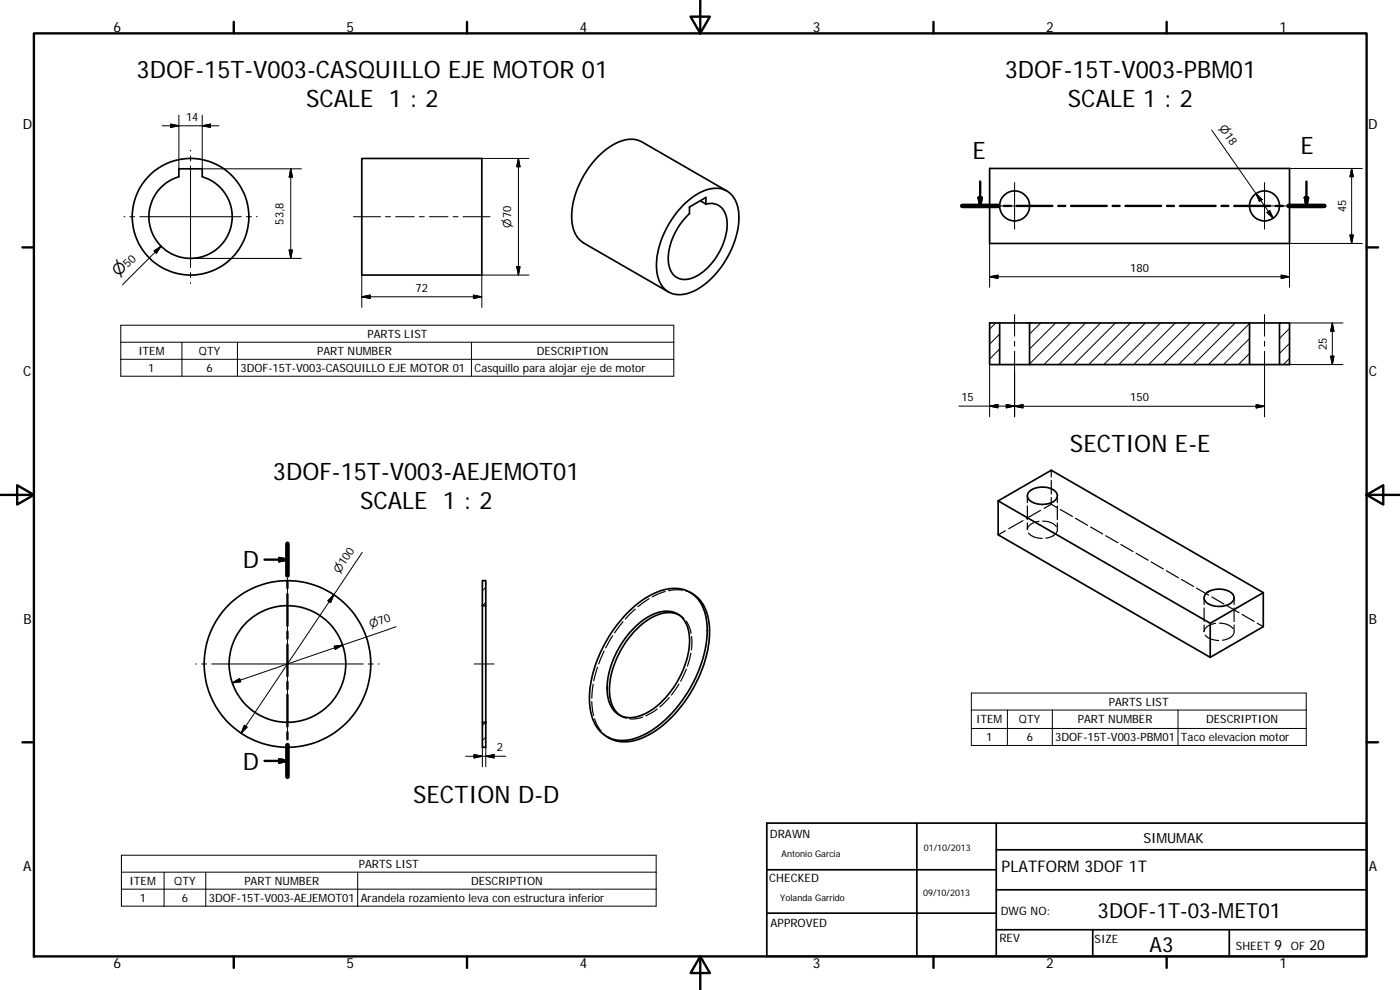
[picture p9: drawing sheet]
<svg xmlns="http://www.w3.org/2000/svg" width="420mm" height="297mm" viewBox="0 0 420 297" stroke-linecap="round" stroke-linejoin="round" font-family="sans-serif">
<g fill="none" stroke="#000" stroke-width=".51">
<path d="M53.7 50.7h7v2.3a12.5 12.5 0 0 1 6.7 19.3 12.5 12.5 0 0 1-20.4 0 12.5 12.5 0 0 1 6.7-19.3zM108.6 47.5h36v35h-36zM218.1 57.3l-25.4-14.7a8.8 8.8 0 0 0-9.1 1.1 27 27 0 0 0-12 22.4 8.2 8.2 0 0 0 3.6 6.8l25.4 14.7M297 50.5h90v22.5h-90zM204.9 61.7a14.6 14.6 0 0 1 10.6-5.2 6.8 6.8 0 0 1 6.1 6.4 25.2 25.2 0 0 1-6.1 18.5 17.3 17.3 0 0 1-11.2 7 6.6 6.6 0 0 1-7-6 24.7 24.7 0 0 1 5.7-18.5zM206.9 62.1l4.9-2.9v2a4.9 4.9 0 0 1 6.4 5.1 18.9 18.9 0 0 1-10 16.9 5 5 0 0 1-7.6-4.6 19.2 19.2 0 0 1 6.3-14.5zM210.2 60.2l1.6 1M297 96.9h3v12.5h-3zM300 96.9h9M309 96.9h66v12.5h-66zM375 96.9h9M384 96.9h3v12.5h-3z"/>
<path d="M300 109.4h9M375 109.4h9M299.6 150.3l15.9-9.2 63.6 36.7M299.6 150.3v10.2l63.6 36.7M299.6 150.3l63.6 36.7M308.8 147.6a6.2 6.2 0 0 1 8.2 .2 2.2 2.2 0 0 1-1.8 3.1 5.9 5.9 0 0 1-6.7-1.5l-.2-.9zM144.8 174.2h1v7.5h-1zM207.1 177.7a11.2 11.2 0 0 1 5.8 9.9 36.6 36.6 0 0 1-8.5 24.4 26.3 26.3 0 0 1-15.1 10.4 9.7 9.7 0 0 1-7.2-1.4M362 178a6.3 6.3 0 0 1 8 .4 2 2 0 0 1-1.4 3 6.3 6.3 0 0 1-6.9-1.1 1.73 1.73 0 0 1 .3-2.3zM379.1 177.8v10.2l-15.9 9.2M379.1 177.8l-15.9 9.2M144.8 181.7v35"/>
<path d="M145.8 181.7v35M188.6 183.6a21.6 21.6 0 0 1 13.5-7 9.3 9.3 0 0 1 9.6 7.9 30.2 30.2 0 0 1-3.5 19.9 35.2 35.2 0 0 1-16.2 16.6 10.1 10.1 0 0 1-12.1-1.8 17 17 0 0 1-2.7-13.8 41.6 41.6 0 0 1 11.4-21.8zM190.5 188.2a13.9 13.9 0 0 1 10.4-4.8 6.9 6.9 0 0 1 5.9 6.8 26.3 26.3 0 0 1-7.8 19.9 13.7 13.7 0 0 1-11.1 5.1 7.1 7.1 0 0 1-5.6-7.1 26.6 26.6 0 0 1 8.2-19.9zM203.7 184.4a9.6 9.6 0 0 0-9.4 1.7 27.4 27.4 0 0 0-11.4 21.4 8.7 8.7 0 0 0 3.3 7.2M363.2 187v10.2M144.8 216.7h1v7.5h-1zM230.1 247h180v40h-180zM275.2 247v40M299 255h111.1M299 247v40M230.1 274h68.9M230.1 261h68.9"/>
<path d="M299 279h111.1M299 267h111.1M327.9 279v8M368.9 279v8"/>
<circle cx="57.2" cy="65" r="17.5"/>
<circle cx="304.5" cy="61.8" r="4.5"/>
<circle cx="379.5" cy="61.8" r="4.5"/>
<circle cx="86.3" cy="199.2" r="17.5"/>
<circle cx="86.3" cy="199.2" r="25"/>
</g>
<g fill="none" stroke="#000" stroke-width=".36">
<path d="M301.7 159.3l-2.1 1.2M307 156.2l-4.2 2.4M308.3 148.7v2.1M308.3 151.8v4.1M308.3 156.9v2M308.7 159.9a5.1 5.1 0 0 0 4 1.6M311.8 156.4a3.5 3.5 0 0 0-3.5 2.4M312.3 153.1l-4.3 2.5M312.9 156.4a5.3 5.3 0 0 1 4.1 1.6M315.5 141.1v2M315.5 144.1v4.1M315.5 151.3l1.8 1"/>
<path d="M315.5 149.2v2.1l-2.1 1.2M317.3 159a3.5 3.5 0 0 1-3.4 2.5M317.3 148.7v2.1M317.3 151.8v4.1M317.3 156.9v2M318.2 152.9l3.6 2.1M322.8 155.5l3.6 2.1M327.3 158.1l3.6 2.1M194.8 179.6l-3.4 2.5M199.6 177.5l-3.9 1.6M204.8 177.1l-2-.1-2.2 .2M205.8 177.3l2 .8"/>
<path d="M331.8 160.7l3.7 2.1M336.4 163.4l3.6 2.1M340.9 166l3.7 2.1M345.5 168.6l3.6 2.1M350 171.2l3.7 2.2M354.6 173.9l3.6 2.1M359.1 176.5l3.7 2.1M361.4 179.4v2M363.7 179.1l3.6 2.1M370.4 179.4v2M181.3 195.3l-1.6 3.9M183.9 190.8l-2.1 3.6"/>
<path d="M187 186.5l-2.6 3.4M190.6 182.8l-2.9 2.9M203.3 184.2l.2 .1M203.7 184.4l1.6 1.2M203.8 184.5l.2 .1M205.9 186.4l1 1.7 .5 1.9M207.3 196l-1 3.8M207.6 191l-.1 4M361.4 182.4v4.1M361.7 190.5a5.3 5.3 0 0 0 4 1.7M364.8 187a3.5 3.5 0 0 0-3.4 2.5v-2M366 187a5.2 5.2 0 0 1 4 1.6"/>
<path d="M368.2 181.7l3.6 2.1M370.4 189.7a3.5 3.5 0 0 1-3.5 2.4M370.4 182.4v4.1M370.4 187.5v2M372.8 184.4l3.6 2.1M377.3 187l1.8 1M177.6 210.5l.5 4.2M178 205.3l-.4 4.2M178.4 215.7l.9 2 1.1 1.7M179.3 200.2l-1.1 4.1M185.8 214.5l.2 .2M186.2 214.7l1.8 .8"/>
<path d="M186.3 214.8l.2 .1M192.9 215.2l-1.9 .4-2 .1M197.2 212.7l-3.4 2.1M200.9 209.3l-2.9 2.8M203.8 205.3l-2.3 3.2M206 200.8l-1.7 3.6M181.1 220.1l1.7 1.3"/>
</g>
<g fill="none" stroke="#000" stroke-width=".71">
<path d="M10.2 10h399.9v277h-399.9zM70.2 6.6v3.4M140.2 6.6v3.4M207.3 5h5.8l-2.9 5zM210.2 0v10M280.2 6.6v3.4M350.1 6.6v3.4M293.7 59.3h1l-.5 2.5zM294.2 54.5v7.3M391.6 59.3h1l-.5 2.5zM392.1 54.5v7.3M6.7 74.2h3.5"/>
<path d="M288.8 61.8h10.7M301.3 61.8h2.1M305.1 61.8h10.7M317.6 61.8h2.1M321.4 61.8h10.8M333.9 61.8h2.1M337.8 61.8h10.7M350.2 61.8h2.2M354.1 61.8h10.7M366.6 61.8h2M370.4 61.8h10.7M382.9 61.8h2.1"/>
<path d="M386.7 61.8h10.7M410.1 74.2h3.5M.2 148.5h10M5.2 145.6l5 2.9-5 2.9zM410.1 148.5l5-2.9v5.8zM410.1 148.5h10M79.4 167.9h6.9M83.8 167.4l2.5 .5-2.5 .5zM86.3 163.2v9.5M86.3 174.4v2.1M86.3 178.2v9.5M86.3 189.5v2.1"/>
<path d="M86.3 193.4v9.5M86.3 204.6v2.1M86.3 208.4v9.6M86.3 219.7v2.1M6.7 222.7h3.5M79.4 228.3h6.9M83.8 227.8l2.5 .5-2.5 .5zM86.3 223.6v9.5M410.1 222.7h3.5M70.2 287v3.4M140.2 287v3.4M210.2 287l2.9 5h-5.8z"/>
<path d="M210.2 287v10M280.2 287v3.4M350.1 287v3.4"/>
</g>
<path d="M288.8 61.8h10.7M386.7 61.8h10.7M86.3 163.2v9.5M86.3 223.6v9.5" fill="none" stroke="#000" stroke-width="1.4"/>
<path d="M293.7 59.3h1l-.5 2.5zM391.6 59.3h1l-.5 2.5zM83.8 167.4l2.5 .5-2.5 .5zM83.8 227.8l2.5 .5-2.5 .5z" fill="#000" stroke="#000" stroke-width=".71"/>
<g fill="none" stroke="#000" stroke-width=".3">
<path d="M48.7 37.7h17M51.2 37.2l2.5 .5-2.5 .5zM53.7 34.6v16.1M60.7 34.6v16.1h29.7M60.7 37.7l2.5-.5v1zM363.6 39l18.5 26.5M57.2 45v.3M57.2 46.8v1.5M57.2 49.8v30.5M87.3 50.7l.5 2.4h-1zM87.3 50.7v26.8M144.6 47.5h14.2"/>
<path d="M155.6 47.5l.5 2.5h-1zM155.6 47.5v35M304.5 54.8v14M376.9 58.1l1.9 1.8-.8 .5zM379.5 54.8v14M387 50.5h21.8M405.6 50.5v22.5M405.6 50.5l.6 2.5h-1.1zM37.2 65h.3M38.9 65h1.5M41.9 65h30.5M46.2 75.3l2.2-1.4-1.5 2.1z"/>
<path d="M48.4 73.9l-11.6 11.5M57.3 77.5h33.1M73.9 65h1.5M77 65h.2M86.8 75h1l-.5 2.5zM106.1 65h8.1M115.7 65h1.5M118.7 65h5.6M125.8 65h1.5M128.9 65h5.6M136 65h1.4M138.9 65h8.2"/>
<path d="M297 73v13.2M297.5 61.8h14M372.5 61.8h14M380.2 63.7l.9-.6 1 2.4zM405.1 70.5h1.1l-.6 2.5zM408.8 73h-21.8v13.2M36.2 97.6h166v15.3h-166zM57.2 81.8v1.5M57.2 84.8v.2M108.6 82.5v9.7M108.6 89l2.5-.5v1.1zM108.6 89h36"/>
<path d="M142.1 88.5l2.5 .5-2.5 .6zM155.1 80h1l-.5 2.5zM158.8 82.5h-14.2v9.7M297 83l2.5-.5v1zM297 83h90M298.9 96.9l-1.9 1.8M304.5 94.4v6.5M312.3 96.9l-3.3 3.3M316.8 96.9l-7.8 7.8M321.3 96.9l-12.3 12.3M325.8 96.9l-12.5 12.5M330.3 96.9l-12.5 12.5"/>
<path d="M334.8 96.9l-12.5 12.5M339.3 96.9l-12.5 12.5M343.8 96.9l-12.5 12.5M348.3 96.9l-12.5 12.5M352.7 96.9l-12.5 12.5M357.2 96.9l-12.5 12.5M361.7 96.9l-12.5 12.5M366.2 96.9l-12.5 12.5M370.7 96.9l-12.5 12.5M375 97.1l-12.3 12.3M379.5 94.4v6.5M384.2 96.9l-.2 .1"/>
<path d="M384.5 82.6l2.5 .4-2.5 .5zM387 96.9h16M387 98.6l-3 2.9M399.8 96.9v12.5M399.8 96.9l.5 2.5h-1zM36.2 102.7h166M36.2 107.8h166M54.6 102.7v10.2M71.3 102.7v10.2M141.5 102.7v10.2M297 109.4v15.6M300 109.2l-.2 .2"/>
<path d="M300 104.7l-3 3M300 100.2l-3 3.1M304.5 102.4v1.5M304.5 105.4v19.7M375 106.1l-3.3 3.3M375 101.6l-7.8 7.8M379.5 102.4v1.5M379.5 105.4v19.7M387 109.4h16M387 107.5l-1.9 1.9M387 103l-3 3M399.3 106.9h1l-.5 2.5z"/>
<path d="M287.7 121.9h16.8M297 121.9l2.5-.6v1.1zM302 121.3l2.5 .6-2.5 .5zM304.5 121.9l2.5-.5v1zM304.5 121.9h75M377 121.4l2.5 .5-2.5 .5zM86.3 171.7v.3M86.3 173.5v1.5M86.3 176.5v45.5M108.7 165.7l-36.3 54.3M145.8 176.3l-1 .9M58.8 199.2h.2"/>
<path d="M60.5 199.2h1.5M63.5 199.2h45.5M98.4 180.3l1.8-1.8-1 2.3zM100.3 193.9l2.5-.4-2.2 1.3zM110.5 199.2h1.5M113.5 199.2h.3M118.9 188l-49.2 16.9M142.3 199.2h6M145.8 180.8l-1 .9M69.7 204.9l2.2-1.3 .4 1zM73.3 217.6l.9 .6-1.8 1.8zM145.7 216.7l-.9 1"/>
<path d="M291.5 207.9h100.5v15.8h-100.5zM291.5 213h100.5M291.5 218.6h100.5M302.3 213v10.7M315.8 213v10.7M353.5 213v10.7M86.3 223.5v1.5M86.3 226.5v.2M139.8 226.9h12M142.3 226.4l2.5 .5-2.5 .5zM144.8 224.2v5.9M145.8 226.9l2.5-.5v1z"/>
<path d="M145.8 221.2l-1 1M145.8 224.2v5.9M36.4 256.6h160.5v15.3h-160.5zM36.4 261.7h160.5M36.4 266.8h160.5M49.2 261.7v10.2M61.8 261.7v10.2M107.3 261.7v10.2"/>
</g>
<g fill="#000" stroke="#000" stroke-width=".3">
<path d="M51.2 37.2l2.5 .5-2.5 .5zM60.7 37.7l2.5-.5v1zM87.3 50.7l.5 2.4h-1zM155.6 47.5l.5 2.5h-1zM376.9 58.1l1.9 1.8-.8 .5zM405.6 50.5l.6 2.5h-1.1zM46.2 75.3l2.2-1.4-1.5 2.1zM86.8 75h1l-.5 2.5zM380.2 63.7l.9-.6 1 2.4zM405.1 70.5h1.1l-.6 2.5zM108.6 89l2.5-.5v1.1zM142.1 88.5l2.5 .5-2.5 .6z"/>
<path d="M155.1 80h1l-.5 2.5zM297 83l2.5-.5v1zM384.5 82.6l2.5 .4-2.5 .5zM399.8 96.9l.5 2.5h-1zM399.3 106.9h1l-.5 2.5zM297 121.9l2.5-.6v1.1zM302 121.3l2.5 .6-2.5 .5zM304.5 121.9l2.5-.5v1zM377 121.4l2.5 .5-2.5 .5zM98.4 180.3l1.8-1.8-1 2.3zM100.3 193.9l2.5-.4-2.2 1.3zM69.7 204.9l2.2-1.3 .4 1z"/>
<path d="M73.3 217.6l.9 .6-1.8 1.8zM142.3 226.4l2.5 .5-2.5 .5zM145.8 226.9l2.5-.5v1z"/>
</g>
<g font-size="7.2">
<text x="41" y="23.4">3DOF-15T-V003-CASQUILLO EJE MOTOR 01</text>
<text x="301.5" y="23.5">3DOF-15T-V003-PBM01</text>
<text x="91.9" y="32">SCALE 1 : 2</text>
<text x="320.5" y="32.1">SCALE 1 : 2</text>
<text x="291.9" y="47.8">E</text>
<text x="390.3" y="46.1">E</text>
<text x="321.1" y="135.7">SECTION E-E</text>
<text x="81.9" y="144">3DOF-15T-V003-AEJEMOT01</text>
<text x="108" y="152.6">SCALE 1 : 2</text>
<text x="72.9" y="170.5">D</text>
<text x="72.9" y="230.9">D</text>
<text x="124" y="240.9">SECTION D-D</text>
</g>
<g font-size="6.3">
<text x="329.4" y="275.4">3DOF-1T-03-MET01</text>
<text x="345" y="285.6">A3</text>
</g>
<text font-size="4.8" x="300.6" y="261.7">PLATFORM 3DOF 1T</text>
<text font-size="4.6" x="35.6" y="83.2" transform="rotate(-45 35.6 83.2)">⌀</text>
<g font-size="4.2">
<text x="34" y="9.6">6</text>
<text x="104" y="9.6">5</text>
<text x="174" y="9.6">4</text>
<text x="244" y="9.6">3</text>
<text x="314" y="9.6">2</text>
<text x="384" y="9.6">1</text>
<text x="6.8" y="38.7">D</text>
<text x="410.6" y="38.7">D</text>
<text x="7" y="112.9">C</text>
<text x="410.8" y="112.9">C</text>
<text x="7" y="187.1">B</text>
<text x="410.8" y="187.1">B</text>
<text x="343.1" y="252.8">SIMUMAK</text>
<text x="7" y="261.3">A</text>
<text x="410.8" y="261.3">A</text>
<text x="382.5" y="285">9</text>
<text x="393" y="285">20</text>
<text x="34" y="290.4">6</text>
<text x="104" y="290.4">5</text>
<text x="174" y="290.4">4</text>
<text x="244" y="290.4">3</text>
<text x="314" y="290.4">2</text>
<text x="384" y="290.4">1</text>
</g>
<g font-size="3.5">
<text x="231.1" y="251.4">DRAWN</text>
<text x="230.9" y="264.6">CHECKED</text>
<text x="300.3" y="274.5">DWG NO:</text>
<text x="231.3" y="278.2">APPROVED</text>
<text x="299.9" y="282.6">REV</text>
<text x="328.5" y="283">SIZE</text>
<text x="370.9" y="285">SHEET</text>
<text x="387.4" y="285">OF</text>
</g>
<g font-size="3.4">
<text x="55.8" y="36.2">14</text>
<text x="404" y="63.7" transform="rotate(-90 404 63.7)">45</text>
<text x="85.1" y="67.4" transform="rotate(-90 85.1 67.4)">53,8</text>
<text x="38.4" y="80.5" transform="rotate(-45 38.4 80.5)">50</text>
<text x="339.2" y="81.5">180</text>
<text x="124.7" y="87.5">72</text>
<text x="110.2" y="101.4">PARTS LIST</text>
<text x="41.5" y="106.5">ITEM</text>
<text x="59.7" y="106.5">QTY</text>
<text x="95.2" y="106.5">PART NUMBER</text>
<text x="161.1" y="106.5">DESCRIPTION</text>
<text x="398.2" y="105" transform="rotate(-90 398.2 105)">25</text>
<text x="44.5" y="111.6">1</text>
<text x="62" y="111.6">6</text>
<text x="72.2" y="111.6">3DOF-15T-V003-CASQUILLO EJE MOTOR 01</text>
<text x="142.4" y="111.7">Casquillo para alojar eje de motor</text>
<text x="288.5" y="120.3">15</text>
<text x="339.2" y="120.3">150</text>
<text x="332.8" y="211.8">PARTS LIST</text>
<text x="293" y="217">ITEM</text>
<text x="305.8" y="217.1">QTY</text>
<text x="323.4" y="217">PART NUMBER</text>
<text x="362" y="217.1">DESCRIPTION</text>
<text x="149.1" y="225.4">2</text>
<text x="296" y="222.3">1</text>
<text x="308.1" y="222.4">6</text>
<text x="316.7" y="222.4">3DOF-15T-V003-PBM01</text>
<text x="354.4" y="222.4">Taco elevacion motor</text>
<text x="107.7" y="260.4">PARTS LIST</text>
<text x="38.9" y="265.5">ITEM</text>
<text x="52.3" y="265.5">QTY</text>
<text x="73.3" y="265.5">PART NUMBER</text>
<text x="141.4" y="265.5">DESCRIPTION</text>
<text x="41.9" y="270.6">1</text>
<text x="54.6" y="270.6">6</text>
<text x="62.7" y="270.6">3DOF-15T-V003-AEJEMOT01</text>
<text x="108.3" y="270.7">Arandela rozamiento leva con estructura inferior</text>
</g>
<g font-size="3.3">
<text x="365.8" y="38.4" transform="rotate(55 365.8 38.4)">⌀18</text>
<text x="153.4" y="68.3" transform="rotate(-90 153.4 68.3)">⌀70</text>
<text x="101.8" y="172.1" transform="rotate(-56 101.8 172.1)">⌀100</text>
<text x="111.3" y="188.4" transform="rotate(-19 111.3 188.4)">⌀70</text>
</g>
<g font-size="2.7">
<text x="234.5" y="257.1">Antonio Garcia</text>
<text x="277.3" y="255.2">01/10/2013</text>
<text x="277" y="268.7">09/10/2013</text>
<text x="234.2" y="270.2">Yolanda Garrido</text>
</g>
</svg>
